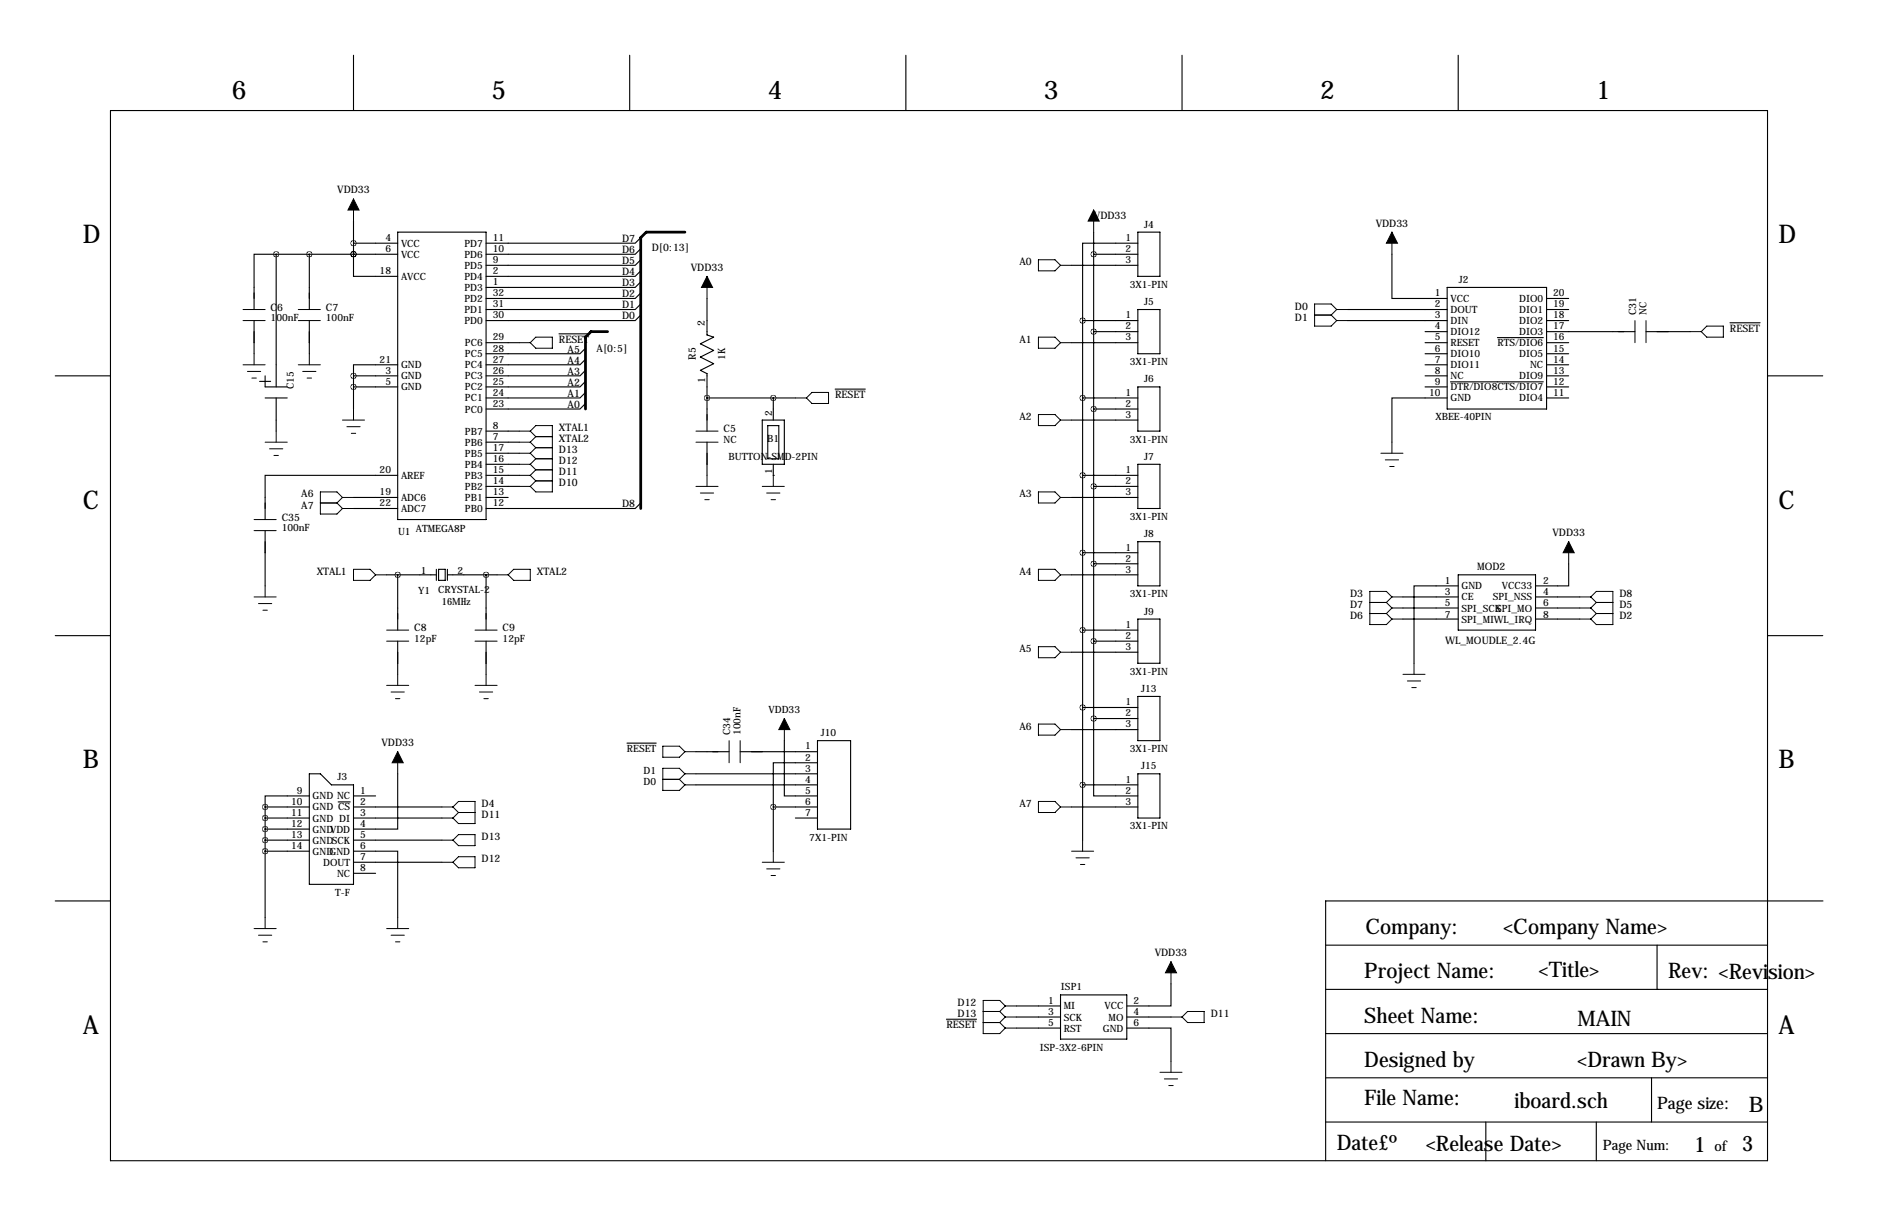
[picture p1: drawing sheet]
<svg xmlns="http://www.w3.org/2000/svg" width="432mm" height="279mm" viewBox="0 0 432 279" stroke-linecap="round" stroke-linejoin="round" font-family="sans-serif">
<g fill="none" stroke="#000" stroke-width=".25">
<path d="M81.3 12.7v12.7M144.8 12.7v12.7M208.3 12.7v12.7M271.8 12.7v12.7M335.3 12.7v12.7M25.4 25.4h381v241.3h-381zM63.5 58.4h-5.1v12.7M63.5 58.4h27.9M63.5 58.4v30.5M71.1 58.4v12.7M81.3 58.4v5.1h10.1M81.3 58.4h.1"/>
<path d="M81.3 50.8v7.6M81.3 55.9h10.1M91.4 53.3h20.4v66.1h-20.4zM147.3 59.7l-1.3 1.3h-34.2M147.3 57.2l-1.3 1.2h-34.2M147.3 54.6l-1.3 1.3h-34.2M251.5 58.4h10.1M251.5 53.3v111.8M261.6 55.9h-12.7v17.8M261.6 53.3h5.1v10.2h-5.1zM320 58.4v10.2h12.7M58.4 73.7v7.6"/>
<path d="M71.1 73.7v7.6M111.8 78.7h7.6M128.5 76.7h7M147.3 72.4l-1.3 1.3h-34.2M147.3 69.8l-1.3 1.3h-34.2M147.3 67.3l-1.3 1.3h-34.2M147.3 64.8l-1.3 1.2h-34.2M147.3 62.2l-1.3 1.3h-34.2M162.6 68.6v8.4l1.5 .5-3.1 1.5 3.1 1.5-3.1 1.5 3.1 1.6-3.1 1.5 1.6 .8v13.2M246.4 61h15.2M246.4 78.7h15.2M248.9 73.7h12.7"/>
<path d="M248.9 73.7v119.3M251.5 76.2h10.1M261.6 71.1h5.1v10.2h-5.1zM309.9 73.7h22.8M309.9 71.1h22.8M327.7 78.7h5M327.7 76.2h5M332.7 66h22.9v28h-22.9zM344.3 77.6h10.5M355.6 78.7h5.1M355.6 73.7h5.1M355.6 71.1h5.1"/>
<path d="M355.6 68.6h5.1M355.6 76.2h20.3M378.5 76.2h10.1M397.8 74.2h6.9M12.7 86.4h12.7M59.7 87.6h2.5M61 86.4v2.5h5M61 91.4h5M63.5 91.4v7.7M81.3 86.4v7.6M81.3 86.4h10.1M81.3 88.9h10.1"/>
<path d="M91.4 83.8h-10.1v2.6M111.8 99.1h7.6M134.6 92.7l-1.3 1.3h-21.5M134.6 90.2l-1.3 1.2h-21.5M134.6 87.6l-1.3 1.3h-21.5M134.6 85.1l-1.3 1.3h-21.5M134.6 82.5l-1.3 1.3h-21.5M134.6 80l-1.3 1.3h-21.5M162.6 91.4h20.3M175.3 96.5h5v10.2h-5zM176.5 97.8h2.6v7.6h-2.6zM177.8 91.4v5.1"/>
<path d="M192 89.4h7M246.4 96.5h15.2M248.9 91.4h12.7M251.5 94h10.1M261.6 88.9h5.1v10.2h-5.1zM327.7 86.4h5M327.7 88.9h5M327.7 83.8h5M327.7 81.3h5M332.7 91.4h-12.7v10.2M333.5 87.7h21.3M355.6 86.4h5.1"/>
<path d="M355.6 88.9h5.1M355.6 83.8h5.1M355.6 91.4h5.1M355.6 81.3h5.1M406.4 86.4h12.7M81.3 116.8h10.1M81.3 114.3h10.1M91.4 109.2h-30.4v10.2M111.8 101.6h7.6M111.8 114.3h5M111.8 111.8h7.6M111.8 109.2h7.6"/>
<path d="M111.8 106.7h7.6M111.8 104.1h7.6M147.3 115.6l-1.3 1.2h-34.2M162.6 101.6v7.6M177.8 109.2h.1M177.8 106.7v2.5M246.4 114.3h15.2M248.9 109.2h12.7M251.5 111.8h10.1M261.6 106.7h5.1v10.1h-5.1zM61 121.9v12.7M88.9 132.1h11.4"/>
<path d="M91.4 132.1v12.7M100.3 130.8v2.5M100.8 130.8h1.6v2.5h-1.6zM102.9 130.8v2.5M102.9 132.1h11.4M111.8 132.1v12.7M246.4 132.1h15.2M248.9 127h12.7M251.5 129.5h10.1M261.6 124.5h5.1v10.1h-5.1zM322.6 137.2h12.7M322.6 139.7h12.7"/>
<path d="M335.3 134.6h-10.2v17.8M335.3 132.1h17.8v12.7h-17.8zM353.1 137.2h10.1M353.1 139.7h10.1M360.7 129.5v5.1h-7.6M12.7 146h12.7M91.4 147.3v7.6M111.8 147.3v7.6M246.4 149.9h15.2M248.9 144.8h12.7M251.5 147.3h10.1M261.6 142.2h5.1v10.2h-5.1z"/>
<path d="M322.6 142.2h12.7M353.1 142.2h10.1M406.4 146h12.7M71.1 177.8h2.6l2.5 2.5h5.1v22.9h-10.2zM91.4 177.8v12.7h-10.1M144.2 170.7h6.7M160 177.8h28M160 172.7h7.6M170.2 172.7h17.8M180.3 170.2v12.7h7.7M188 175.3h-10.2v10.1M188 170.2h7.6v20.3h-7.6z"/>
<path d="M246.4 167.6h15.2M248.9 162.6h12.7M251.5 165.1v17.8h10.1M251.5 165.1h10.1M261.6 160h5.1v10.2h-5.1zM261.6 177.8h5.1v10.2h-5.1zM61 185.4v25.4M61 188h10.1M61 185.4h10.1M61 190.5h10.1M61 193h10.1M61 195.6h10.1"/>
<path d="M71.1 182.9h-10.1v2.5M77.8 184.3h2.7M81.3 195.6h10.1v15.2M81.3 188h20.3M81.3 182.9h5.1M81.3 185.4h20.3M81.3 193h20.3M81.3 198.1h20.3M160 180.3h28M177.8 185.4v10.2M177.8 185.4h10.2M182.9 188h5.1"/>
<path d="M246.4 185.4h15.2M248.9 180.3h12.7M12.7 207h12.7M81.3 200.7h5.1M304.8 217.2h101.6M381 217.2v10.1M419.2 207h-114.4v59.7M217.6 234.2h6.9M233.7 231.1h10.1M233.7 233.7h10.1M233.7 236.2h10.1M243.8 228.6h15.3v10.2h-15.3z"/>
<path d="M259.1 236.2h10.1v7.6M259.1 233.7h10.1M269.2 226.1v5h-10.1M304.8 237.5h101.6M304.8 227.3h101.6M381 227.3h.1M304.8 257.8h101.6M304.8 247.6h101.6M341.6 257.8v8.9M367 257.8v8.9M379.7 247.6v10.2"/>
</g>
<g fill="none" stroke="#000" stroke-width=".23">
<path d="M81.3 45.7v5.1M238.8 59.7h3.8l1.2 1.3-1.2 1.2h-3.8zM251.5 48.3v5M320 53.3v5.1M55.9 71.1h5.1M55.9 73.7h5.1M68.6 71.1h5.1M68.6 73.7h5.1M119.4 78.7h2.5M123.2 77.5h3.8v2.5h-3.8l-1.3-1.3zM162.6 63.5v5.1M238.8 77.5h3.8l1.2 1.2-1.2 1.3h-3.8z"/>
<path d="M243.8 78.7h2.6M243.8 61h2.6M302.3 72.4h3.8M306.1 72.4l1.2 1.3M307.3 71.1h2.6M307.3 73.7h2.6M307.3 71.1l-1.2 1.3M307.3 71.1l-1.2-1.3h-3.8v5.1h3.8l1.2-1.2M375.9 73.7v5M378.5 73.7v5M388.6 76.2h2.6M392.4 74.9h3.8v2.6h-3.8l-1.2-1.3z"/>
<path d="M55.9 83.8h5.1M56.9 85.3h3M57.9 86.9h1M58.4 81.3v2.5M63.5 99.1v2.5M68.6 83.8h5.1M69.6 85.3h3M70.6 86.9h1M71.1 81.3v2.5M78.7 96.5h5.1M79.8 98h3M80.8 99.6h1"/>
<path d="M81.3 94v2.5M119.4 99.1h2.5M121.9 99.1l1.3-1.3h3.8v15.2h-3.8l-1.3-1.2M121.9 99.1l1.3 1.2M160 99.1h5.1M182.9 91.4h2.5M186.7 90.2h3.8v2.5h-3.8l-1.3-1.3zM238.8 95.2h3.8l1.2 1.3-1.2 1.3h-3.8zM243.8 96.5h2.6M58.4 119.4h5.1M61 101.6h5M62 103.1h3"/>
<path d="M63 104.6h1M73.7 115.6h3.8M77.5 115.6l1.2 1.2M78.7 114.3l-1.2-1.3h-3.8v5.1h3.8l1.2-1.3M78.7 114.3h2.6M78.7 114.3l-1.2 1.3M78.7 116.8h2.6M119.4 101.6h2.5M119.4 111.8h2.5M119.4 104.1h2.5M119.4 106.7h2.5M119.4 109.2h2.5"/>
<path d="M121.9 101.6l1.3 1.3M121.9 104.1l1.3 1.3M121.9 106.7l1.3 1.2M121.9 109.2l1.3 1.3M123.2 100.3h3.8M123.2 102.9h3.8M123.2 100.3l-1.3 1.3M123.2 105.4h3.8M123.2 102.9l-1.3 1.2M123.2 107.9h3.8M123.2 105.4l-1.3 1.3M123.2 110.5h3.8"/>
<path d="M123.2 107.9l-1.3 1.3M123.2 110.5l-1.3 1.3M160 101.6h5.1M160 111.8h5.1M161 113.3h3.1M162.1 114.8h1M162.6 109.2v2.6M175.3 111.8h5M176.3 113.3h3M177.3 114.8h1M177.8 109.2v2.6M238.8 113h3.8l1.2 1.3-1.2 1.3h-3.8z"/>
<path d="M243.8 114.3h2.6M317.5 104.1h5.1M318.5 105.7h3.1M319.5 107.2h1M320 101.6v2.5M58.4 121.9h5.1M58.4 137.2h5.1M59.4 138.7h3.1M61 134.6v2.6M81.3 130.8h3.8l1.3 1.3-1.3 1.2h-3.8zM86.4 132.1h2.5M114.3 132.1h2.5"/>
<path d="M118.1 130.8h3.8v2.5h-3.8l-1.3-1.2zM238.8 130.8h3.8l1.2 1.3-1.2 1.2h-3.8zM243.8 132.1h2.6M315 138.4h3.8M318.8 138.4l1.2 1.3M320 137.2l-1.2-1.3h-3.8v7.6h3.8l1.2-1.3M320 137.2h2.6M320 137.2l-1.2 1.2M320 139.7h2.6M320 139.7l-1.2 1.3M360.7 124.5v5M363.2 137.2h2.6"/>
<path d="M363.2 139.7h2.6M365.8 137.2l1.2-1.3h3.8v7.6h-3.8l-1.2-1.3M365.8 137.2l1.2 1.2M365.8 139.7l1.2 1.3M367 138.4h3.8M367 138.4l-1.2 1.3M60.5 140.2h1M88.9 144.8h5.1M88.9 147.3h5.1M88.9 157.5h5.1M89.9 159h3.1M91.4 154.9v2.6"/>
<path d="M109.2 144.8h5.1M109.2 147.3h5.1M109.2 157.5h5.1M110.2 159h3.1M111.8 154.9v2.6M238.8 148.6h3.8l1.2 1.3-1.2 1.2h-3.8zM243.8 149.9h2.6M315 141h3.8M318.8 141l1.2 1.2M320 142.2h2.6M322.6 154.9h5.1M323.6 156.5h3"/>
<path d="M324.6 158h1M325.1 152.4v2.5M363.2 142.2h2.6M367 141h3.8M367 141l-1.2 1.2M90.9 160.5h1M91.4 172.7v5.1M111.3 160.5h1M152.4 171.4h3.8l1.3 1.3-1.3 1.3h-3.8zM152.4 179.1h3.8M156.2 179.1l1.3 1.2M157.5 172.7h2.5"/>
<path d="M157.5 177.8l-1.3-1.3h-3.8v5.1h3.8l1.3-1.3M157.5 177.8h2.5M157.5 177.8l-1.3 1.3M167.6 170.2v5.1M170.2 170.2v5.1M180.3 165.1v5.1M238.8 166.4h3.8l1.2 1.2-1.2 1.3h-3.8zM243.8 167.6h2.6M101.6 185.4h2.5M101.6 198.1h2.5M101.6 188h2.5M101.6 193h2.5"/>
<path d="M104.1 185.4l1.3-1.3h3.8v5.1h-3.8l-1.3-1.2M104.1 185.4l1.3 1.3M105.4 186.7h3.8M105.4 191.8h3.8v2.5h-3.8l-1.3-1.3zM105.4 196.8h3.8v2.6h-3.8l-1.3-1.3zM105.4 186.7l-1.3 1.3M157.5 180.3h2.5M175.3 198.1h5M176.3 199.6h3M177.8 195.6v2.5M238.8 184.1h3.8l1.2 1.3-1.2 1.3h-3.8zM243.8 185.4h2.6"/>
<path d="M246.4 195.6h5.1M247.4 197.1h3M248.4 198.6h1M248.9 193v2.6M58.4 213.4h5.1M59.4 214.9h3.1M60.5 216.4h1M61 210.8v2.6M88.9 213.4h5.1M89.9 214.9h3.1M90.9 216.4h1M91.4 210.8v2.6"/>
<path d="M177.3 201.2h1M226.1 234.9h3.8M226.1 232.4h3.8M229.9 232.4l1.2 1.3M229.9 234.9l1.2 1.3M231.1 231.1l-1.2 1.3M231.1 233.7h2.6M231.1 231.1h2.6M231.1 231.1l-1.2-1.2h-3.8v7.6h3.8l1.2-1.3M231.1 233.7l-1.2 1.2M231.1 236.2h2.6M269.2 221v5.1"/>
<path d="M269.2 233.7h2.6M273 232.4h3.9v2.5h-3.9l-1.2-1.2zM266.7 246.4h5.1M267.7 247.9h3.1M268.7 249.4h1M269.2 243.8v2.6"/>
</g>
<path d="M81.3 45.7l1.2 2.6h-2.5zM251.5 48.3l1.2 2.5h-2.5zM320 53.3l1.3 2.6h-2.5zM162.6 63.5l1.2 2.5h-2.5zM360.7 124.5l1.2 2.5h-2.5zM91.4 172.7l1.3 2.6h-2.5zM180.3 165.1l1.3 2.5h-2.5zM269.2 221l1.3 2.5h-2.5z" fill="#000" stroke="#000" stroke-width=".23"/>
<path d="M81.2 55.9a.05 .05 0 0 0 .1 0 .05 .05 0 0 0-.1 0zM81.2 58.4a.05 .05 0 0 0 .1 0 .05 .05 0 0 0-.1 0zM81.2 86.4a.05 .05 0 0 0 .1 0 .05 .05 0 0 0-.1 0zM81.2 88.9a.05 .05 0 0 0 .1 0 .05 .05 0 0 0-.1 0zM162.5 91.4a.05 .05 0 0 0 .1 0 .05 .05 0 0 0-.1 0zM81.2 58.4a.05 .05 0 0 0 .1 0 .05 .05 0 0 0-.1 0zM71.1 58.4a.05 .05 0 0 0 .1 0 .05 .05 0 0 0-.1 0zM91.4 132.1a.05 .05 0 0 0 .1 0 .05 .05 0 0 0-.1 0zM111.7 132.1a.05 .05 0 0 0 .1 0 .05 .05 0 0 0-.1 0zM248.9 144.8a.05 .05 0 0 0 .1 0 .05 .05 0 0 0-.1 0zM248.9 127a.05 .05 0 0 0 .1 0 .05 .05 0 0 0-.1 0zM248.9 109.2a.05 .05 0 0 0 .1 0 .05 .05 0 0 0-.1 0zM248.9 91.4a.05 .05 0 0 0 .1 0 .05 .05 0 0 0-.1 0zM248.9 73.7a.05 .05 0 0 0 .1 0 .05 .05 0 0 0-.1 0zM251.4 58.4a.05 .05 0 0 0 .1 0 .05 .05 0 0 0-.1 0zM251.4 76.2a.05 .05 0 0 0 .1 0 .05 .05 0 0 0-.1 0zM251.4 94a.05 .05 0 0 0 .1 0 .05 .05 0 0 0-.1 0zM251.4 111.8a.05 .05 0 0 0 .1 0 .05 .05 0 0 0-.1 0zM251.4 129.5a.05 .05 0 0 0 .1 0 .05 .05 0 0 0-.1 0zM251.4 147.3a.05 .05 0 0 0 .1 0 .05 .05 0 0 0-.1 0zM251.4 165.1a.05 .05 0 0 0 .1 0 .05 .05 0 0 0-.1 0zM248.9 162.6a.05 .05 0 0 0 .1 0 .05 .05 0 0 0-.1 0zM248.9 180.3a.05 .05 0 0 0 .1 0 .05 .05 0 0 0-.1 0zM60.9 195.6a.05 .05 0 0 0 .1 0 .05 .05 0 0 0-.1 0zM60.9 193a.05 .05 0 0 0 .1 0 .05 .05 0 0 0-.1 0zM60.9 190.5a.05 .05 0 0 0 .1 0 .05 .05 0 0 0-.1 0zM60.9 188a.05 .05 0 0 0 .1 0 .05 .05 0 0 0-.1 0zM60.9 185.4a.05 .05 0 0 0 .1 0 .05 .05 0 0 0-.1 0z" fill="#000" stroke="#000" stroke-width="1.3"/>
<path d="M157.5 53.3h-8.9l-1.3 1.3v62.2M139.7 76.2h-3.8l-1.3 1.3v16.5" fill="none" stroke="#000" stroke-width=".63"/>
<g font-size="5.9">
<text x="53.3" y="22.9">6</text>
<text x="113" y="22.9">5</text>
<text x="176.5" y="22.9">4</text>
<text x="240" y="22.9">3</text>
<text x="303.5" y="22.9">2</text>
<text x="367" y="22.9">1</text>
<text x="19" y="55.9">D</text>
<text x="408.9" y="55.9">D</text>
<text x="19" y="116.8">C</text>
<text x="408.9" y="116.8">C</text>
<text x="19" y="176.5">B</text>
<text x="408.9" y="176.5">B</text>
<text x="19" y="237.5">A</text>
<text x="408.9" y="237.5">A</text>
</g>
<g font-size="4.9">
<text x="313.9" y="214.6">Company:</text>
<text x="345.7" y="214.6">&lt;Company Name&gt;</text>
<text x="313.7" y="224.8">Project Name:</text>
<text x="353.8" y="224.5">&lt;Title&gt;</text>
<text x="383.5" y="224.8">Rev: &lt;Revision&gt;</text>
<text x="313.7" y="234.9">Sheet Name:</text>
<text x="362.7" y="235.7">MAIN</text>
<text x="313.7" y="245.1">Designed by</text>
<text x="362.7" y="245.1">&lt;Drawn By&gt;</text>
<text x="313.7" y="254">File Name:</text>
<text x="348.2" y="254.5">iboard.sch</text>
<text x="402.1" y="255.5">B</text>
<text x="307.3" y="264.2">Date£º</text>
<text x="327.9" y="264.4">&lt;Release Date&gt;</text>
<text x="389.6" y="264.7">1</text>
<text x="400.6" y="264.4">3</text>
</g>
<text font-size="4" x="381" y="254.8">Page size:</text>
<g font-size="3.3">
<text x="368.6" y="264.2">Page Num:</text>
<text x="394.2" y="264.4">of</text>
</g>
<g font-size="2.4">
<text x="77.5" y="44.4">VDD33</text>
<text x="251.5" y="50.3">VDD33</text>
<text x="316.3" y="52.1">VDD33</text>
<text x="143.1" y="58.2">D6</text>
<text x="143.1" y="55.6">D7</text>
<text x="149.9" y="57.7">D[0:13]</text>
<text x="143.1" y="65.8">D3</text>
<text x="143.1" y="63.2">D4</text>
<text x="143.1" y="60.7">D5</text>
<text x="158.8" y="62.2">VDD33</text>
<text x="234.4" y="61">A0</text>
<text x="62.2" y="71.4">C6</text>
<text x="74.9" y="71.4">C7</text>
<text x="143.1" y="70.9">D1</text>
<text x="143.1" y="68.3">D2</text>
<text x="297.7" y="71.1">D0</text>
<text x="143.1" y="73.4">D0</text>
<text x="162.1" y="75" transform="rotate(-90 162.1 75)">2</text>
<text x="297.7" y="73.7">D1</text>
<text x="376.2" y="72.4" transform="rotate(-90 376.2 72.4)">C31</text>
<text x="397.8" y="76.2">RESET</text>
<text x="128.5" y="78.7">RESET</text>
<text x="130.5" y="83.6">A4</text>
<text x="130.5" y="81">A5</text>
<text x="137.2" y="80.8">A[0:5]</text>
<text x="160" y="82.7" transform="rotate(-90 160 82.7)">R5</text>
<text x="234.4" y="78.7">A1</text>
<text x="130.5" y="88.6">A2</text>
<text x="130.5" y="86.1">A3</text>
<text x="162.2" y="88" transform="rotate(-90 162.2 88)">1</text>
<text x="130.5" y="93.7">A0</text>
<text x="130.5" y="91.2">A1</text>
<text x="192" y="91.4">RESET</text>
<text x="128.5" y="99.1">XTAL1</text>
<text x="128.5" y="101.6">XTAL2</text>
<text x="166.4" y="99.3">C5</text>
<text x="234.4" y="96.5">A2</text>
<text x="128.5" y="104.1">D13</text>
<text x="128.5" y="106.7">D12</text>
<text x="128.5" y="109.2">D11</text>
<text x="128.5" y="111.8">D10</text>
<text x="64.8" y="119.6">C35</text>
<text x="69.3" y="114.3">A6</text>
<text x="69.3" y="116.8">A7</text>
<text x="143.1" y="116.6">D8</text>
<text x="234.4" y="114.3">A3</text>
<text x="356.9" y="123.2">VDD33</text>
<text x="339.6" y="131.1">MOD2</text>
<text x="72.8" y="132.1">XTAL1</text>
<text x="123.4" y="132.1">XTAL2</text>
<text x="234.4" y="132.1">A4</text>
<text x="310.4" y="137.2">D3</text>
<text x="372.4" y="137.2">D8</text>
<text x="310.4" y="142.2">D6</text>
<text x="310.4" y="139.7">D7</text>
<text x="372.4" y="142.2">D2</text>
<text x="372.4" y="139.7">D5</text>
<text x="95.2" y="145">C8</text>
<text x="115.6" y="145">C9</text>
<text x="234.4" y="149.9">A5</text>
<text x="332.3" y="148">WL_MOUDLE_2.4G</text>
<text x="234.4" y="167.6">A6</text>
<text x="87.7" y="171.4">VDD33</text>
<text x="110.7" y="185.4">D4</text>
<text x="234.4" y="185.4">A7</text>
<text x="110.7" y="188">D11</text>
<text x="110.7" y="193">D13</text>
<text x="110.7" y="198.1">D12</text>
<text x="265.5" y="219.7">VDD33</text>
<text x="220.2" y="231.1">D12</text>
<text x="220.2" y="233.7">D13</text>
<text x="278.4" y="233.7">D11</text>
<text x="217.6" y="236.2">RESET</text>
</g>
<g font-size="2.3">
<text x="263" y="52.3">J4</text>
<text x="88.6" y="55.4">4</text>
<text x="88.6" y="57.9">6</text>
<text x="92.2" y="56.7">VCC</text>
<text x="92.2" y="59.2">VCC</text>
<text x="106.8" y="59.2">PD6</text>
<text x="106.8" y="56.7">PD7</text>
<text x="113.3" y="57.9">10</text>
<text x="113.3" y="55.4">11</text>
<text x="258.8" y="55.4">1</text>
<text x="258.8" y="57.9">2</text>
<text x="87.3" y="63">18</text>
<text x="92.2" y="64.3">AVCC</text>
<text x="106.8" y="64.3">PD4</text>
<text x="106.8" y="61.8">PD5</text>
<text x="113.3" y="65.5">1</text>
<text x="113.3" y="63">2</text>
<text x="113.3" y="60.5">9</text>
<text x="258.8" y="60.5">3</text>
<text x="335.4" y="65">J2</text>
<text x="106.8" y="66.8">PD3</text>
<text x="106.8" y="71.9">PD1</text>
<text x="106.8" y="69.4">PD2</text>
<text x="113.3" y="70.6">31</text>
<text x="113.3" y="68.1">32</text>
<text x="259.7" y="66.1">3X1-PIN</text>
<text x="263" y="70.1">J5</text>
<text x="329.9" y="68.1">1</text>
<text x="329.9" y="70.6">2</text>
<text x="333.5" y="69.4">VCC</text>
<text x="333.5" y="71.9">DOUT</text>
<text x="349.3" y="71.9">DIO1</text>
<text x="349.3" y="69.4">DIO0</text>
<text x="357.1" y="70.6">19</text>
<text x="357.1" y="68.1">20</text>
<text x="62.2" y="73.7">100nF</text>
<text x="74.9" y="73.7">100nF</text>
<text x="106.8" y="74.5">PD0</text>
<text x="113.3" y="73.2">30</text>
<text x="258.8" y="73.2">1</text>
<text x="258.8" y="75.7">2</text>
<text x="329.9" y="73.2">3</text>
<text x="329.9" y="75.7">4</text>
<text x="333.5" y="74.5">DIN</text>
<text x="333.5" y="77">DIO12</text>
<text x="349.3" y="77">DIO3</text>
<text x="349.3" y="74.5">DIO2</text>
<text x="357.1" y="75.7">17</text>
<text x="357.1" y="73.2">18</text>
<text x="378.5" y="72.4" transform="rotate(-90 378.5 72.4)">NC</text>
<text x="87.3" y="83.3">21</text>
<text x="106.9" y="82.1">PC5</text>
<text x="106.9" y="79.5">PC6</text>
<text x="113.3" y="83.3">27</text>
<text x="113.3" y="80.8">28</text>
<text x="113.3" y="78.2">29</text>
<text x="166.7" y="82.7" transform="rotate(-90 166.7 82.7)">1K</text>
<text x="258.8" y="78.2">3</text>
<text x="259.7" y="83.9">3X1-PIN</text>
<text x="329.9" y="78.2">5</text>
<text x="329.9" y="80.8">6</text>
<text x="329.9" y="83.3">7</text>
<text x="333.5" y="79.5">RESET</text>
<text x="333.5" y="82.1">DIO10</text>
<text x="344.3" y="79.5">RTS/DIO6</text>
<text x="349.3" y="82.1">DIO5</text>
<text x="357.1" y="83.3">14</text>
<text x="357.1" y="80.8">15</text>
<text x="357.1" y="78.2">16</text>
<text x="67.6" y="89.4" transform="rotate(-90 67.6 89.4)">C15</text>
<text x="88.6" y="85.9">3</text>
<text x="88.6" y="88.4">5</text>
<text x="92.2" y="87.2">GND</text>
<text x="92.2" y="89.7">GND</text>
<text x="92.2" y="84.6">GND</text>
<text x="106.9" y="89.7">PC2</text>
<text x="106.9" y="87.2">PC3</text>
<text x="106.9" y="84.6">PC4</text>
<text x="113.3" y="88.4">25</text>
<text x="113.3" y="85.9">26</text>
<text x="263" y="87.9">J6</text>
<text x="329.9" y="85.9">8</text>
<text x="329.9" y="88.4">9</text>
<text x="333.5" y="84.6">DIO11</text>
<text x="333.5" y="87.2">NC</text>
<text x="333.5" y="89.7">DTR/DIO8CTS/DIO7</text>
<text x="349.3" y="87.2">DIO9</text>
<text x="351.8" y="84.6">NC</text>
<text x="357.1" y="88.4">12</text>
<text x="357.1" y="85.9">13</text>
<text x="106.9" y="94.8">PC0</text>
<text x="106.9" y="92.2">PC1</text>
<text x="113.3" y="93.5">23</text>
<text x="113.3" y="90.9">24</text>
<text x="177.5" y="95.5" transform="rotate(-90 177.5 95.5)">2</text>
<text x="258.8" y="90.9">1</text>
<text x="258.8" y="93.5">2</text>
<text x="328.6" y="90.9">10</text>
<text x="333.5" y="92.2">GND</text>
<text x="349.3" y="92.2">DIO4</text>
<text x="357.1" y="90.9">11</text>
<text x="106.9" y="99.9">PB7</text>
<text x="113.3" y="101.1">7</text>
<text x="113.3" y="98.6">8</text>
<text x="166.4" y="101.7">NC</text>
<text x="176.4" y="101.6">B1</text>
<text x="258.8" y="96">3</text>
<text x="259.7" y="101.7">3X1-PIN</text>
<text x="330.1" y="96.6">XBEE-40PIN</text>
<text x="106.9" y="102.4">PB6</text>
<text x="106.9" y="107.5">PB4</text>
<text x="106.9" y="104.9">PB5</text>
<text x="113.3" y="106.2">16</text>
<text x="113.3" y="103.6">17</text>
<text x="167.5" y="105.8">BUTTON-SMD-2PIN</text>
<text x="263" y="105.7">J7</text>
<text x="87.3" y="113.8">19</text>
<text x="87.3" y="108.7">20</text>
<text x="92.2" y="110">AREF</text>
<text x="106.9" y="112.6">PB2</text>
<text x="106.9" y="110">PB3</text>
<text x="113.3" y="113.8">13</text>
<text x="113.3" y="111.3">14</text>
<text x="113.3" y="108.7">15</text>
<text x="177.5" y="109" transform="rotate(-90 177.5 109)">1</text>
<text x="258.8" y="108.7">1</text>
<text x="258.8" y="111.3">2</text>
<text x="258.8" y="113.8">3</text>
<text x="87.3" y="116.3">22</text>
<text x="92.2" y="115.1">ADC6</text>
<text x="92.2" y="117.6">ADC7</text>
<text x="106.9" y="117.6">PB0</text>
<text x="106.9" y="115.1">PB1</text>
<text x="113.3" y="116.3">12</text>
<text x="259.7" y="119.5">3X1-PIN</text>
<text x="64.8" y="122">100nF</text>
<text x="91.5" y="122.9">U1</text>
<text x="95.6" y="122.3">ATMEGA8P</text>
<text x="263" y="123.4">J8</text>
<text x="96.7" y="131.8">1</text>
<text x="105.2" y="131.8">2</text>
<text x="258.8" y="126.5">1</text>
<text x="258.8" y="129">2</text>
<text x="258.8" y="131.6">3</text>
<text x="96.2" y="136.4">Y1</text>
<text x="100.8" y="136.2">CRYSTAL-2</text>
<text x="259.7" y="137.2">3X1-PIN</text>
<text x="332.2" y="134.3">1</text>
<text x="332.2" y="136.8">3</text>
<text x="336" y="135.4">GND</text>
<text x="336" y="138">CE</text>
<text x="343.2" y="138">SPI_NSS</text>
<text x="345.3" y="135.4">VCC33</text>
<text x="354.8" y="134.3">2</text>
<text x="354.8" y="136.8">4</text>
<text x="101.6" y="139">16MHz</text>
<text x="263" y="141.2">J9</text>
<text x="332.2" y="139.3">5</text>
<text x="332.2" y="141.9">7</text>
<text x="336" y="140.5">SPI_SCK</text>
<text x="336" y="143">SPI_MIWL_IRQ</text>
<text x="344" y="140.5">SPI_MO</text>
<text x="354.8" y="139.3">6</text>
<text x="354.8" y="141.9">8</text>
<text x="95.2" y="147.4">12pF</text>
<text x="115.6" y="147.4">12pF</text>
<text x="258.8" y="144.3">1</text>
<text x="258.8" y="146.8">2</text>
<text x="258.8" y="149.4">3</text>
<text x="259.7" y="155">3X1-PIN</text>
<text x="262.4" y="159">J13</text>
<text x="176.7" y="163.8">VDD33</text>
<text x="258.8" y="162.1">1</text>
<text x="258.8" y="164.6">2</text>
<text x="258.8" y="167.1">3</text>
<text x="144.2" y="172.7">RESET</text>
<text x="167.9" y="168.9" transform="rotate(-90 167.9 168.9)">C34</text>
<text x="170.3" y="168.9" transform="rotate(-90 170.3 168.9)">100nF</text>
<text x="185.1" y="172.2">1</text>
<text x="188.7" y="169.2">J10</text>
<text x="259.7" y="172.8">3X1-PIN</text>
<text x="77.6" y="179.3">J3</text>
<text x="148" y="177.8">D1</text>
<text x="185.1" y="174.8">2</text>
<text x="185.1" y="177.3">3</text>
<text x="185.1" y="179.8">4</text>
<text x="258.8" y="179.8">1</text>
<text x="262.4" y="176.8">J15</text>
<text x="67" y="184.9">10</text>
<text x="68.3" y="182.4">9</text>
<text x="71.9" y="183.7">GND NC</text>
<text x="82.8" y="182.4">1</text>
<text x="82.8" y="184.9">2</text>
<text x="148" y="180.3">D0</text>
<text x="185.1" y="182.4">5</text>
<text x="185.1" y="184.9">6</text>
<text x="258.8" y="182.4">2</text>
<text x="258.8" y="184.9">3</text>
<text x="67" y="187.5">11</text>
<text x="67" y="190">12</text>
<text x="71.9" y="186.2">GND CS</text>
<text x="71.9" y="188.8">GND DI</text>
<text x="71.9" y="191.3">GNDVDD</text>
<text x="82.8" y="187.5">3</text>
<text x="82.8" y="190">4</text>
<text x="185.1" y="187.5">7</text>
<text x="259.7" y="190.6">3X1-PIN</text>
<text x="67" y="192.5">13</text>
<text x="67" y="195.1">14</text>
<text x="71.9" y="193.8">GNDSCK</text>
<text x="71.9" y="196.4">GNDGND</text>
<text x="82.8" y="192.5">5</text>
<text x="82.8" y="195.1">6</text>
<text x="82.8" y="197.6">7</text>
<text x="186.1" y="193.1">7X1-PIN</text>
<text x="74.3" y="198.9">DOUT</text>
<text x="77.5" y="201.5">NC</text>
<text x="82.8" y="200.2">8</text>
<text x="77" y="205.8">T-F</text>
<text x="243.9" y="227.6">ISP1</text>
<text x="241" y="230.6">1</text>
<text x="241" y="233.2">3</text>
<text x="244.6" y="231.9">MI</text>
<text x="254" y="231.9">VCC</text>
<text x="260.6" y="230.6">2</text>
<text x="260.6" y="233.2">4</text>
<text x="241" y="235.7">5</text>
<text x="244.6" y="234.5">SCK</text>
<text x="244.6" y="237">RST</text>
<text x="253.6" y="237">GND</text>
<text x="254.9" y="234.5">MO</text>
<text x="260.6" y="235.7">6</text>
<text x="239.1" y="241.4">ISP-3X2-6PIN</text>
</g>
</svg>
